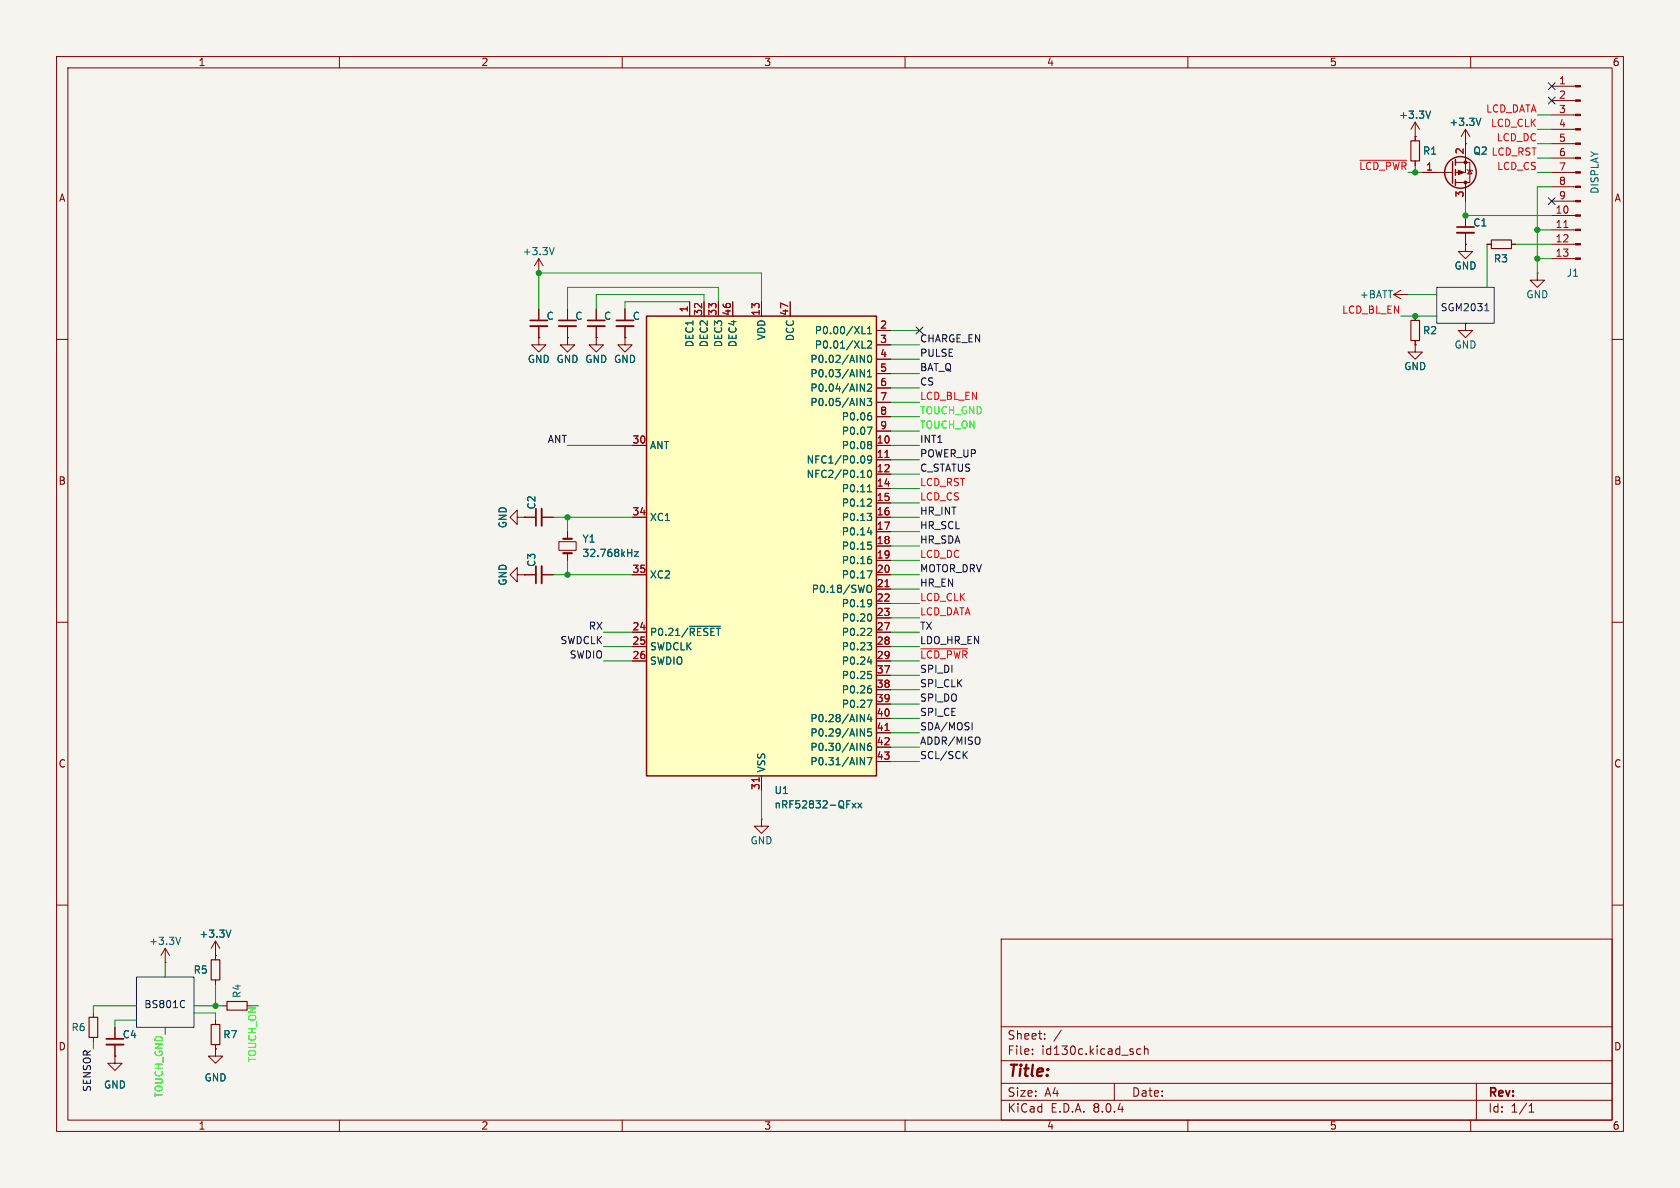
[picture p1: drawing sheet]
<svg xmlns="http://www.w3.org/2000/svg" width="297mm" height="210mm" viewBox="0 0 297 210" stroke-linecap="round" stroke-linejoin="round" font-family="sans-serif">
<path d="M0 0h297v210h-297z" fill="#f5f4ef" stroke="#f5f4ef" stroke-width=".18"/>
<g fill="none" stroke="#840000" stroke-width=".18">
<path d="M10 10h277v190h-277zM12 12h273v186h-273zM60 10v2M110 10v2M160 10v2M210 10v2M260 10v2M10 60h2M95.2 48.3h.1M95.2 59.7v1.3h1.3l-1.3 1.2-1.2-1.2h1.2M95.2 59.7h.1M95.2 45.7l-.7 1.3"/>
<path d="M95.2 45.7v2.6M95.2 54.6v2M95.2 57.7v2M95.2 45.7l.8 1.3M100.3 59.7v1.3h1.3l-1.3 1.2-1.2-1.2h1.2M100.3 59.7h.1M100.3 54.6v2M100.3 57.7v2M105.4 59.7v1.3h1.3l-1.3 1.2-1.3-1.2h1.3M105.4 59.7h.1M105.4 54.6v2M105.4 57.7v2"/>
<path d="M110.5 59.7v1.3h1.3l-1.3 1.2-1.3-1.2h1.3M110.5 59.7h.1M110.5 54.6v2M110.5 57.7v2M246.4 52.1l1.2 .7M246.4 52.1h2.5M247.6 51.3l-1.2 .8M248.9 52.1h.1M259.1 57.2v1.2h1.2l-1.2 1.3-1.3-1.3h1.3M259.1 57.2h.1M262.9 43.2h.8M267.2 43.2h.8"/>
<path d="M271.8 48.3v1.2h1.2l-1.2 1.3-1.3-1.3h1.3M271.8 48.3h.1M285 60h2M250.2 61v1.2h1.3l-1.3 1.3-1.3-1.3h1.3M250.2 61h.1M91.4 91.4v-1.2l-1.2 1.2 1.2 1.3v-1.3h1.3M92.7 91.4h.1M92.7 91.4h2M95.8 91.4h2M98.8 95.8h3.1v1.5h-3.1zM100.3 94v1.3M100.3 97.8v1.3"/>
<path d="M10 110h2M91.4 101.6v-1.3l-1.2 1.3 1.2 1.3v-1.3h1.3M92.7 101.6h.1M92.7 101.6h2M95.8 101.6h2M285 110h2M10 160h2M134.6 144.8v1.3h1.3l-1.3 1.2-1.3-1.2h1.3M134.6 144.8h.1M285 160h2M16.5 179.1v.7M29.2 170.2h.1"/>
<path d="M29.2 167.6l-.8 1.3M29.2 167.6v2.6M29.2 167.6l.8 1.3M38.1 168.9h.1M38.1 166.4v3.3M38.1 173.2v.8M38.1 166.4l-.8 1.2M38.1 166.4l.8 1.2M39.4 177.8h.7M177 166h108v32h-108zM16.5 183.4v.8M38.1 185.4v1.3h1.3l-1.3 1.3-1.3-1.3h1.3"/>
<path d="M38.1 185.4h.1M38.1 180.3v.8M38.1 184.7v.7M60 198v2M110 198v2M160 198v2M177 194.5h108M177 191.5h108M177 187.5h108M177 181.5h108M182.5 186.3v.1M182.5 185.5v.1"/>
<path d="M184.7 183.6v.1M184.7 182.8v.1M187.6 182.1l-1.3 2M197 191.5v3M201.7 185.5l-.5-.1-.2 .3v.4l.1 .2h.6M202.3 185.5l.2-.1 .4 .1 .1 .9M202.3 184.9v1.5M210 198v2M260 198v2M261 191.5v6.5M270.3 196.6h.9M270.3 195.5l.4-.4v1.5"/>
</g>
<path d="M263.7 42.4h3.5v1.5h-3.5zM15.7 179.8h1.6v3.6h-1.6zM37.3 169.7h1.6v3.5h-1.6zM40.1 177h3.6v1.6h-3.6zM37.3 181.1h1.6v3.6h-1.6z" fill="none" stroke="#840000" stroke-width=".2"/>
<path d="M98 43.8l-.5 1.2M112.2 97.5h.6l-.6 .9h.6M31.9 165.7l-.4 1.2M40.8 164.4l-.4 1.3" fill="none" stroke="#006464" stroke-width=".18"/>
<path d="M93.7 57.7h3.1M98.8 57.7h3.1M103.9 57.7h3M109 57.7h3M95.8 89.9v3.1M95.8 100.1v3" fill="none" stroke="#840000" stroke-width=".33"/>
<path d="M93.7 56.6h3.1M98.8 56.6h3.1M103.9 56.6h3M109 56.6h3M94.7 89.9v3.1M94.7 100.1v3" fill="none" stroke="#840000" stroke-width=".3"/>
<path d="M99.6 95.3h1.5M99.6 97.8h1.5" fill="none" stroke="#840000" stroke-width=".38"/>
<path d="M114.3 55.9h40.6v81.3h-40.6z" fill="#ffffc2"/>
<g fill="none" stroke="#840000" stroke-width=".25">
<path d="M256.8 28.6v3.8M257.3 28.2v1M257.3 30v1M257.3 31.8v1M114.3 55.9h40.6v81.3h-40.6z"/>
<circle cx="258.2" cy="30.5" r="2.79"/>
</g>
<g fill="none" stroke="#840000" stroke-width=".18">
<path d="M274.3 17.8h4.2M274.3 15.2h4.2M250.2 24.1h.1M250.2 21.6v3.3M250.2 21.6l-.8 1.3M250.2 21.6l.8 1.3M251.5 30.5h5.3M257.3 28.7h2.5v3.6h-2.5M259.1 22.9v7.6h-1.8M259.1 25.4h.1M259.1 32.3v3.3M259.1 38.1v2"/>
<path d="M259.1 22.9l-.8 1.2M259.1 22.9l.7 1.2M259.3 30l.2 .1h.7l.1 .1M259.8 30.1l.4 .6h-.7zM274.3 38.1h4.2M274.3 35.6h4.2M274.3 33h4.2M274.3 30.5h4.2M274.3 27.9h4.2M274.3 25.4h4.2M274.3 22.9h4.2M274.3 20.3h4.2"/>
<path d="M95.2 59.7h.1M95.2 54.6v2M95.2 57.7v2M100.3 59.7h.1M100.3 54.6v2M100.3 57.7v2M105.4 59.7h.1M105.4 54.6v2M105.4 57.7v2M110.5 59.7h.1M110.5 54.6v2M110.5 57.7v2"/>
<path d="M121.9 53.3v2.6M124.5 53.3v2.6M127 53.3v2.6M129.5 53.3v2.6M134.6 53.3v2.6M139.7 53.3v2.6M154.9 58.4h2.6M250.2 55.9v.7M259.1 43.2v1.3h1.2l-1.2 1.2-1.3-1.2h1.3M259.1 43.2h.1M259.1 41.1v2.1M262.9 43.2h.8"/>
<path d="M267.2 43.2h.8M274.3 45.7h4.2M274.3 43.2h4.2M274.3 40.6h4.2M111.8 78.7h2.5M154.9 78.7h2.6M154.9 61h2.6M154.9 63.5h2.6M154.9 66h2.6M154.9 68.6h2.6M154.9 71.1h2.6M154.9 73.7h2.6"/>
<path d="M154.9 76.2h2.6M250.2 61h.1M250.2 60.2v.8M92.7 91.4h.1M92.7 91.4h2M95.8 91.4h2M100.3 94v1.3M100.3 97.8v1.3M111.8 91.4h2.5M154.9 81.3h2.6M154.9 83.8h2.6M154.9 86.4h2.6"/>
<path d="M154.9 88.9h2.6M154.9 91.4h2.6M154.9 94h2.6M154.9 96.5h2.6M154.9 99.1h2.6M92.7 101.6h.1M92.7 101.6h2M95.8 101.6h2M111.8 101.6h2.5M111.8 111.8h2.5M111.8 114.3h2.5M111.8 116.8h2.5"/>
<path d="M154.9 101.6h2.6M154.9 104.1h2.6M154.9 106.7h2.6M154.9 109.2h2.6M154.9 111.8h2.6M154.9 114.3h2.6M154.9 116.8h2.6M154.9 119.4h2.6M134.6 137.2v2.5M154.9 121.9h2.6M154.9 124.5h2.6M154.9 127h2.6"/>
<path d="M154.9 129.5h2.6M154.9 132.1h2.6M154.9 134.6h2.6M38.1 168.9h.1M38.1 168.9v.8M38.1 173.2v.8M20.3 186.7v1.3h1.3l-1.3 1.2-1.3-1.2h1.3M20.3 186.7h.1M20.3 181.6v2M20.3 184.7v2M38.1 185.4h.1M38.1 180.3v.8"/>
<path d="M38.1 184.7v.7"/>
</g>
<g fill="none" stroke="#006464" stroke-width=".18">
<path d="M252.9 19.6l-.4 1.3M261.8 20.9l-.4 1.3M152.4 59h.6M153.4 58.1l.3-.4v1.3M153.4 59h.7M152.1 62.8l.7 1.3v-1.3M152.1 65.3l.7 1.3v-1.3M152.1 67.9l.7 1.3v-1.3M152.1 70.4l.7 1.3v-1.3M152.4 61.5h.6M153.3 70.4h.8l-.4 .5 .3 .1v.6l-.2 .1-.5-.1M153.3 75.5h.9l-.6 1.3"/>
<path d="M153.4 60.4l.4-.1 .3 .3-.8 .9h.8M153.4 68l.4-.1 .3 .4-.8 .9h.8M153.4 65.7l.3-.4v1.3M153.4 66.6h.7M153.5 62.9l.2-.1a.68 .68 0 0 1 .4 .6 .68 .68 0 0 1-.4 .7l-.2-.1-.1-.4zM153.7 73h.3M153.8 78l.3 .3-.3 .3 .3 .2v.3l-.3 .2M153.8 73.5l.3 .2v.3l-.3 .2M112.2 97.5h.6l-.6 .9h.6M152.2 84.4h.7M152.8 80.7l.1 .4-.1 .6M153.3 90.7h.8l-.4 .5"/>
<path d="M153.4 86.9h.7M153.4 94.1h.8M153.4 95.8h.6M153.5 83.3l.2-.2a.68 .68 0 0 1 .4 .7 .68 .68 0 0 1-.4 .6l-.2-.1-.1-.4zM153.6 85.9l.1-.2v1.2M153.7 98.4h.3M153.8 88.2l.3 .3-.1 .3-.7 .7h.8M153.8 91.2l.3 .3v.3l-.3 .2M153.8 96.3l.3 .3v.3l-.3 .2M153.8 98.9l.3 .2v.3l-.3 .2M154 93.7v.9M154.1 81.1l-.3 .3-.3-.1-.1-.2 .1-.4 .3-.1 .2 .1a.84 .84 0 0 1-.3 1.2h-.2"/>
<path d="M121.9 110.7h5.5M153.2 103.9a.42 .42 0 0 1 .5-.5 .42 .42 0 0 1 .4 .5v.4a.42 .42 0 0 1-.4 .4 .42 .42 0 0 1-.5-.4M153.3 100.9h.9l-.6 1.3M153.3 113.6h.8l-.4 .5M153.4 117h.8M153.4 118.7h.6M153.8 108.5a.79 .79 0 0 1 0 1.3M153.8 106l.2 .1a1.03 1.03 0 0 1-.2 1.1M153.8 111.1l.3 .2-.1 .3-.7 .7h.8M153.8 114.1l.3 .2v.3l-.3 .3M153.8 119.2l.3 .2v.3l-.3 .3M154 116.6v.8"/>
<path d="M154.1 106.5l-.3 .3M152.1 126.3l.7 1.3v-1.3M152.1 128.8l.7 1.3v-1.3M152.1 131.4l.7 1.3v-1.3M152.1 133.9l.7 1.3v-1.3M153.3 123.8h.9l-.6 1.2M153.3 133.9h.9l-.6 1.3M153.7 126.2l-.3 1h.8M153.7 121.2h.3M153.8 121.7l.3 .3v.3l-.3 .2M154 131.4l-.4 .1a.86 .86 0 0 0 0 1.2l.4-.2 .1-.4-.3-.2h-.3l-.1 .2M154 126.7v.9"/>
<path d="M154 128.8h-.6v.7l.1-.2 .5 .1 .1 .2-.1 .4-.2 .1-.4-.1M150.7 142l.6 .8M151.3 142l-.6 .8M151.7 142l.6 .8M152.3 142l-.6 .8M40.8 164.4l-.4 1.3"/>
</g>
<path d="M276.5 40.2h.7M156.5 80.9h.7M156.5 103.7h.7M134.2 137.5v.7M156.5 129.1h.7" fill="none" stroke="#a90000" stroke-width=".18"/>
<g fill="#840000" stroke="#840000" stroke-width=".18">
<path d="M278.5 45.6h.9v.2h-.9z"/>
<path d="M278.5 43.1h.9v.2h-.9z"/>
<path d="M278.5 40.5h.9v.3h-.9z"/>
<path d="M278.5 38h.9v.2h-.9z"/>
<path d="M278.5 35.4h.9v.3h-.9z"/>
<path d="M278.5 32.9h.9v.2h-.9z"/>
<path d="M278.5 30.4h.9v.2h-.9z"/>
<path d="M278.5 27.8h.9v.3h-.9z"/>
<path d="M278.5 25.3h.9v.2h-.9z"/>
<path d="M278.5 22.7h.9v.3h-.9z"/>
<path d="M278.5 20.2h.9v.2h-.9z"/>
<path d="M278.5 17.7h.9v.2h-.9z"/>
<path d="M278.5 15.1h.9v.3h-.9z"/>
<path d="M257.8 30.1l1 .4-1 .4z"/>
<circle cx="259.1" cy="28.7" r=".25"/>
<circle cx="259.1" cy="32.3" r=".25"/>
</g>
<path d="M249.4 24.9h1.6v3.5h-1.6zM249.4 56.6h1.6v3.6h-1.6z" fill="none" stroke="#840000" stroke-width=".2"/>
<path d="M257.6 41.1h3M18.8 184.7h3" fill="none" stroke="#840000" stroke-width=".33"/>
<path d="M257.6 40.1h3M18.8 183.6h3" fill="none" stroke="#840000" stroke-width=".3"/>
<path d="M240.4 28.3h8.3M162.8 114.7h8.3" fill="none" stroke="#f00" stroke-width=".18"/>
<path d="M170.5 133.4l.5 .7M171 132.8l-.7 .8M171.9 127.8v1.2M173.1 130.4a.9 .9 0 0 1 0 1.1" fill="none" stroke="#0f0f0f" stroke-width=".18"/>
<path d="M254 50.8h10.2v6.4h-10.2zM262.5 54.9h.7M262.7 53.9l.2-.2v1.2M24.1 172.7h10.2v8.9h-10.2zM32.4 176.9l.3 .1M32.7 178l-.3 .1" fill="none" stroke="#0000c2" stroke-width=".18"/>
<g fill="none" stroke="#009600" stroke-width=".18">
<path d="M259.1 35.6v2.5h15.2M271.8 25.4h2.5M271.8 27.9h2.5M271.8 30.5h2.5M271.8 22.9h2.5M271.8 20.3h2.5M274.3 33h-2.5v15.3M121.9 53.3h-11.4v1.3M124.5 53.3v-1.2h-19.1v2.5M127 53.3v-2.5h-26.7v3.8M134.6 53.3v-5h-39.4v6.3M157.5 58.4h5.1"/>
<path d="M247.6 55.9h6.4M248.9 52.1h5.1M262.9 43.2v7.6M268 43.2h6.3M271.8 40.6h2.5M271.8 45.7h2.5M100.3 78.7h11.5M157.5 76.2h5.1M157.5 73.7h5.1M157.5 78.7h5.1M157.5 71.1h5.1M157.5 66h5.1"/>
<path d="M157.5 68.6h5.1M157.5 63.5h5.1M157.5 61h5.1M97.8 91.4h14M100.3 91.4v2.6M100.3 99.1v2.5M157.5 91.4h5.1M157.5 94h5.1M157.5 88.9h5.1M157.5 86.4h5.1M157.5 96.5h5.1M157.5 99.1h5.1"/>
<path d="M157.5 83.8h5.1M157.5 81.3h5.1M97.8 101.6h14M106.7 116.8h5.1M106.7 114.3h5.1M106.7 111.8h5.1M157.5 101.6h5.1M157.5 116.8h5.1M157.5 109.2h5.1M157.5 114.3h5.1M157.5 104.1h5.1M157.5 106.7h5.1"/>
<path d="M157.5 111.8h5.1M157.5 119.4h5.1M134.6 139.7v5.1M157.5 124.5h5.1M157.5 127h5.1M157.5 121.9h5.1M157.5 129.5h5.1M157.5 132.1h5.1M157.5 134.6h5.1M24.1 177.8h-7.6v1.3M29.2 170.2v2.5M34.3 177.8h5.1"/>
<path d="M34.3 179.1h3.8v1.2M38.1 174v3.8M16.5 184.2v1.2M24.1 180.3h-3.8v1.3M29.2 181.6v1.3"/>
</g>
<path d="M273.7 14.6l1.2 1.2M273.7 17.2l1.2 1.2M274.9 14.6l-1.2 1.2M274.9 17.2l-1.2 1.2M273.7 35l1.2 1.2M274.9 35l-1.2 1.2M162 57.8l1.2 1.2M163.2 57.8l-1.2 1.2" fill="none" stroke="#000084" stroke-width=".18"/>
<g fill="#009600" stroke="#009600" stroke-width=".18">
<circle cx="38.1" cy="177.8" r=".46"/>
<circle cx="100.3" cy="101.6" r=".46"/>
<circle cx="250.2" cy="55.9" r=".46"/>
<circle cx="95.2" cy="48.3" r=".46"/>
<circle cx="100.3" cy="91.4" r=".46"/>
<circle cx="271.8" cy="40.6" r=".46"/>
<circle cx="259.1" cy="38.1" r=".46"/>
<circle cx="271.8" cy="45.7" r=".46"/>
</g>
<text font-size="2.8" fill="#840000" x="178" y="190.9">Title:</text>
<g font-size="2.1" fill="#840000">
<text x="178" y="184">Sheet:</text>
<text x="178" y="186.7">File:</text>
<text x="184.1" y="186.7">id130c.kicad_sch</text>
<text x="178" y="196.9">KiCad</text>
<text x="178" y="194.1">Size:</text>
<text x="184.7" y="194.1">A4</text>
<text x="185.7" y="196.9">E.D.A.</text>
<text x="193.3" y="196.9">8.0.4</text>
<text x="200" y="194.1">Date:</text>
<text x="263" y="194.3">Rev:</text>
<text x="263" y="196.9">Id:</text>
<text x="267.1" y="196.9">1/1</text>
</g>
<g font-size="1.8" fill="#840000">
<text x="35" y="11.9">1</text>
<text x="85" y="11.9">2</text>
<text x="135" y="11.9">3</text>
<text x="185" y="11.9">4</text>
<text x="235" y="11.9">5</text>
<text x="285" y="11.9">6</text>
<text x="10.3" y="35.9">A</text>
<text x="285.3" y="35.9">A</text>
<text x="10.3" y="85.9">B</text>
<text x="285.3" y="85.9">B</text>
<text x="10.3" y="135.9">C</text>
<text x="285.3" y="135.9">C</text>
<text x="10.3" y="185.9">D</text>
<text x="285.3" y="185.9">D</text>
<text x="35" y="199.9">1</text>
<text x="85" y="199.9">2</text>
<text x="135" y="199.9">3</text>
<text x="185" y="199.9">4</text>
<text x="235" y="199.9">5</text>
<text x="285" y="199.9">6</text>
</g>
<g font-size="1.8" fill="#a90000">
<text x="275.5" y="15">1</text>
<text x="275.5" y="17.5">2</text>
<text x="275.5" y="20.1">3</text>
<text x="275.5" y="22.6">4</text>
<text x="258.8" y="27.4" transform="rotate(-90 258.8 27.4)">2</text>
<text x="275.5" y="25.1">5</text>
<text x="275.5" y="27.7">6</text>
<text x="252" y="30.2">1</text>
<text x="258.8" y="35" transform="rotate(-90 258.8 35)">3</text>
<text x="275.5" y="30.2">7</text>
<text x="275.5" y="32.8">8</text>
<text x="275.5" y="35.3">9</text>
<text x="274.9" y="37.8">10</text>
<text x="274.9" y="40.4">11</text>
<text x="274.9" y="42.9">12</text>
<text x="274.9" y="45.5">13</text>
<text x="121.7" y="55.3" transform="rotate(-90 121.7 55.3)">1</text>
<text x="124.2" y="55.9" transform="rotate(-90 124.2 55.9)">32</text>
<text x="126.7" y="55.9" transform="rotate(-90 126.7 55.9)">33</text>
<text x="129.3" y="55.9" transform="rotate(-90 129.3 55.9)">46</text>
<text x="134.4" y="55.9" transform="rotate(-90 134.4 55.9)">13</text>
<text x="139.4" y="55.9" transform="rotate(-90 139.4 55.9)">47</text>
<text x="155.5" y="58.2">2</text>
<text x="155.5" y="60.7">3</text>
<text x="155.5" y="63.2">4</text>
<text x="155.5" y="65.8">5</text>
<text x="155.5" y="68.3">6</text>
<text x="155.5" y="70.9">7</text>
<text x="155.5" y="73.4">8</text>
<text x="155.5" y="75.9">9</text>
<text x="111.7" y="78.5">30</text>
<text x="154.9" y="78.5">10</text>
<text x="154.9" y="81">11</text>
<text x="154.9" y="83.6">12</text>
<text x="154.9" y="86.1">14</text>
<text x="154.9" y="88.6">15</text>
<text x="111.7" y="91.2">34</text>
<text x="154.9" y="91.2">16</text>
<text x="154.9" y="93.7">17</text>
<text x="111.7" y="101.3">35</text>
<text x="154.9" y="96.3">18</text>
<text x="154.9" y="98.8">19</text>
<text x="154.9" y="101.3">20</text>
<text x="154.9" y="103.9">21</text>
<text x="154.9" y="106.4">22</text>
<text x="111.7" y="111.5">24</text>
<text x="154.9" y="109">23</text>
<text x="154.9" y="111.5">27</text>
<text x="111.7" y="114">25</text>
<text x="111.7" y="116.6">26</text>
<text x="154.9" y="114">28</text>
<text x="154.9" y="116.6">29</text>
<text x="154.9" y="119.1">37</text>
<text x="154.9" y="121.7">38</text>
<text x="154.9" y="124.2">39</text>
<text x="154.9" y="126.7">40</text>
<text x="154.9" y="129.3">41</text>
<text x="154.9" y="131.8">42</text>
<text x="154.9" y="134.4">43</text>
<text x="134.4" y="139.7" transform="rotate(-90 134.4 139.7)">31</text>
</g>
<g font-size="1.8" fill="#006464">
<text x="247.2" y="21.2">+3.3V</text>
<text x="256.1" y="22.5">+3.3V</text>
<text x="251.5" y="27.5">R1</text>
<text x="260.4" y="27.5">Q2</text>
<text x="282.8" y="34.4" transform="rotate(-90 282.8 34.4)">DISPLAY</text>
<text x="260.4" y="40.2">C1</text>
<text x="92.3" y="45.3">+3.3V</text>
<text x="257" y="47.9">GND</text>
<text x="264" y="46.6">R3</text>
<text x="240.3" y="52.9">+BATT</text>
<text x="269.7" y="52.9">GND</text>
<text x="276.9" y="49.1">J1</text>
<text x="96.5" y="56.7">C</text>
<text x="101.6" y="56.7">C</text>
<text x="106.7" y="56.7">C</text>
<text x="111.8" y="56.7">C</text>
<text x="143.9" y="59.3">P0.00/XL1</text>
<text x="251.5" y="59.3">R2</text>
<text x="93.2" y="64.4">GND GND GND GND</text>
<text x="122.8" y="61.5" transform="rotate(-90 122.8 61.5)">DEC1</text>
<text x="125.3" y="61.5" transform="rotate(-90 125.3 61.5)">DEC2</text>
<text x="127.9" y="61.5" transform="rotate(-90 127.9 61.5)">DEC3</text>
<text x="130.4" y="61.5" transform="rotate(-90 130.4 61.5)">DEC4</text>
<text x="135.5" y="60.2" transform="rotate(-90 135.5 60.2)">VDD</text>
<text x="140.6" y="60.4" transform="rotate(-90 140.6 60.4)">DCC</text>
<text x="143.2" y="64.4">P0.02/AIN0</text>
<text x="143.9" y="61.8">P0.01/XL2</text>
<text x="248.2" y="65.6">GND</text>
<text x="257" y="61.8">GND</text>
<text x="143.2" y="66.9">P0.03/AIN1</text>
<text x="143.2" y="69.4">P0.04/AIN2</text>
<text x="143.2" y="72">P0.05/AIN3</text>
<text x="148.7" y="74.5">P0.06</text>
<text x="148.7" y="77.1">P0.07</text>
<text x="114.8" y="79.6">ANT</text>
<text x="142.5" y="82.1">NFC1/P0.09</text>
<text x="148.7" y="79.6">P0.08</text>
<text x="142.5" y="84.7">NFC2/P0.10</text>
<text x="148.7" y="87.2">P0.11</text>
<text x="148.7" y="89.8">P0.12</text>
<text x="89.8" y="93.5" transform="rotate(-90 89.8 93.5)">GND</text>
<text x="94.8" y="90.2" transform="rotate(-90 94.8 90.2)">C2</text>
<text x="114.8" y="92.3">XC1</text>
<text x="148.7" y="92.3">P0.13</text>
<text x="148.7" y="94.8">P0.14</text>
<text x="94.8" y="100.3" transform="rotate(-90 94.8 100.3)">C3</text>
<text x="102.9" y="96.1">Y1</text>
<text x="102.9" y="98.7">32.768kHz</text>
<text x="148.7" y="97.4">P0.15</text>
<text x="148.7" y="99.9">P0.16</text>
<text x="89.8" y="103.6" transform="rotate(-90 89.8 103.6)">GND</text>
<text x="114.8" y="102.5">XC2</text>
<text x="143.4" y="105">P0.18/SWO</text>
<text x="148.7" y="102.5">P0.17</text>
<text x="148.7" y="107.5">P0.19</text>
<text x="114.8" y="112.6">P0.21/~{RESET}</text>
<text x="148.7" y="110.1">P0.20</text>
<text x="148.7" y="112.6">P0.22</text>
<text x="114.8" y="115.2">SWDCLK</text>
<text x="114.8" y="117.7">SWDIO</text>
<text x="148.7" y="115.2">P0.23</text>
<text x="148.7" y="117.7">P0.24</text>
<text x="148.7" y="120.2">P0.25</text>
<text x="148.7" y="122.8">P0.26</text>
<text x="148.7" y="125.3">P0.27</text>
<text x="143.2" y="127.9">P0.28/AIN4</text>
<text x="143.2" y="130.4">P0.29/AIN5</text>
<text x="135.5" y="136.7" transform="rotate(-90 135.5 136.7)">VSS</text>
<text x="143.2" y="132.9">P0.30/AIN6</text>
<text x="143.2" y="135.5">P0.31/AIN7</text>
<text x="136.8" y="140.6">U1</text>
<text x="136.8" y="143.1">nRF52832-QFxx</text>
<text x="132.6" y="149.5">GND</text>
<text x="26.3" y="167.2">+3.3V</text>
<text x="35.2" y="166">+3.3V</text>
<text x="34.1" y="172.3">R5</text>
<text x="42.8" y="176.5" transform="rotate(-90 42.8 176.5)">R4</text>
<text x="12.5" y="182.5">R6</text>
<text x="21.6" y="183.7">C4</text>
<text x="39.4" y="183.7">R7</text>
<text x="36.1" y="191.4">GND</text>
<text x="18.3" y="192.6">GND</text>
</g>
<g font-size="1.8" fill="#f00">
<text x="262.6" y="20">LCD_DATA</text>
<text x="263.5" y="22.5">LCD_CLK</text>
<text x="260.4" y="27.5">Q2 LCD_RST</text>
<text x="264.5" y="25.1">LCD_DC</text>
<text x="264.6" y="30.1">LCD_CS</text>
<text x="237.2" y="55.5">LCD_BL_EN</text>
<text x="162.6" y="70.8">LCD_BL_EN</text>
<text x="162.6" y="88.6">LCD_CS</text>
<text x="162.6" y="86">LCD_RST</text>
<text x="162.6" y="98.7">LCD_DC</text>
<text x="162.6" y="106.3">LCD_CLK</text>
<text x="162.6" y="108.9">LCD_DATA</text>
<text x="162.6" y="116.5">~{LCD_PWR}</text>
</g>
<g font-size="1.8" fill="#009600">
<text x="240.2" y="30.1">~{LCD_PWR} 1</text>
<text x="45.4" y="187.9" transform="rotate(-90 45.4 187.9)">TOUCH_ON</text>
</g>
<g font-size="1.8" fill="#0000c2">
<text x="254.6" y="55.2">SGM2031</text>
<text x="25.4" y="178.4">BS801C</text>
</g>
<g font-size="1.8" fill="#0f0f0f">
<text x="162.6" y="63.2">PULSE</text>
<text x="162.6" y="65.7">BAT_Q</text>
<text x="162.6" y="60.6">CHARGE_EN</text>
<text x="162.6" y="68.2">CS</text>
<text x="96.7" y="78.4">ANT</text>
<text x="162.6" y="80.9">POWER_UP</text>
<text x="162.6" y="83.5">C_STATUS</text>
<text x="162.6" y="78.4">INT1</text>
<text x="162.6" y="93.6">HR_SCL</text>
<text x="162.6" y="91.1">HR_INT</text>
<text x="162.6" y="96.2">HR_SDA</text>
<text x="162.6" y="101.3">MOTOR_DRV</text>
<text x="162.6" y="103.8">HR_EN</text>
<text x="99" y="114">SWDCLK</text>
<text x="104" y="111.4">RX</text>
<text x="162.6" y="111.4">TX</text>
<text x="162.6" y="114">LDO_HR_EN</text>
<text x="100.6" y="116.5">SWDIO</text>
<text x="162.6" y="119">SPI_DI</text>
<text x="162.6" y="121.6">SPI_CLK</text>
<text x="162.6" y="124.1">SPI_DO</text>
<text x="162.6" y="129.2">SDA/MOSI</text>
<text x="162.6" y="131.7">ADDR/MISO</text>
<text x="162.6" y="126.7">SPI_CE</text>
<text x="162.6" y="134.3">SCL/SCK</text>
<text x="16.2" y="193.1" transform="rotate(-90 16.2 193.1)">SENSOR</text>
</g>
<g font-size="1.8" fill="#0f0">
<text x="162.6" y="73.3">TOUCH_GND</text>
<text x="162.6" y="75.9">TOUCH_ON</text>
<text x="28.9" y="194.2" transform="rotate(-90 28.9 194.2)">TOUCH_GND</text>
</g>
</svg>
